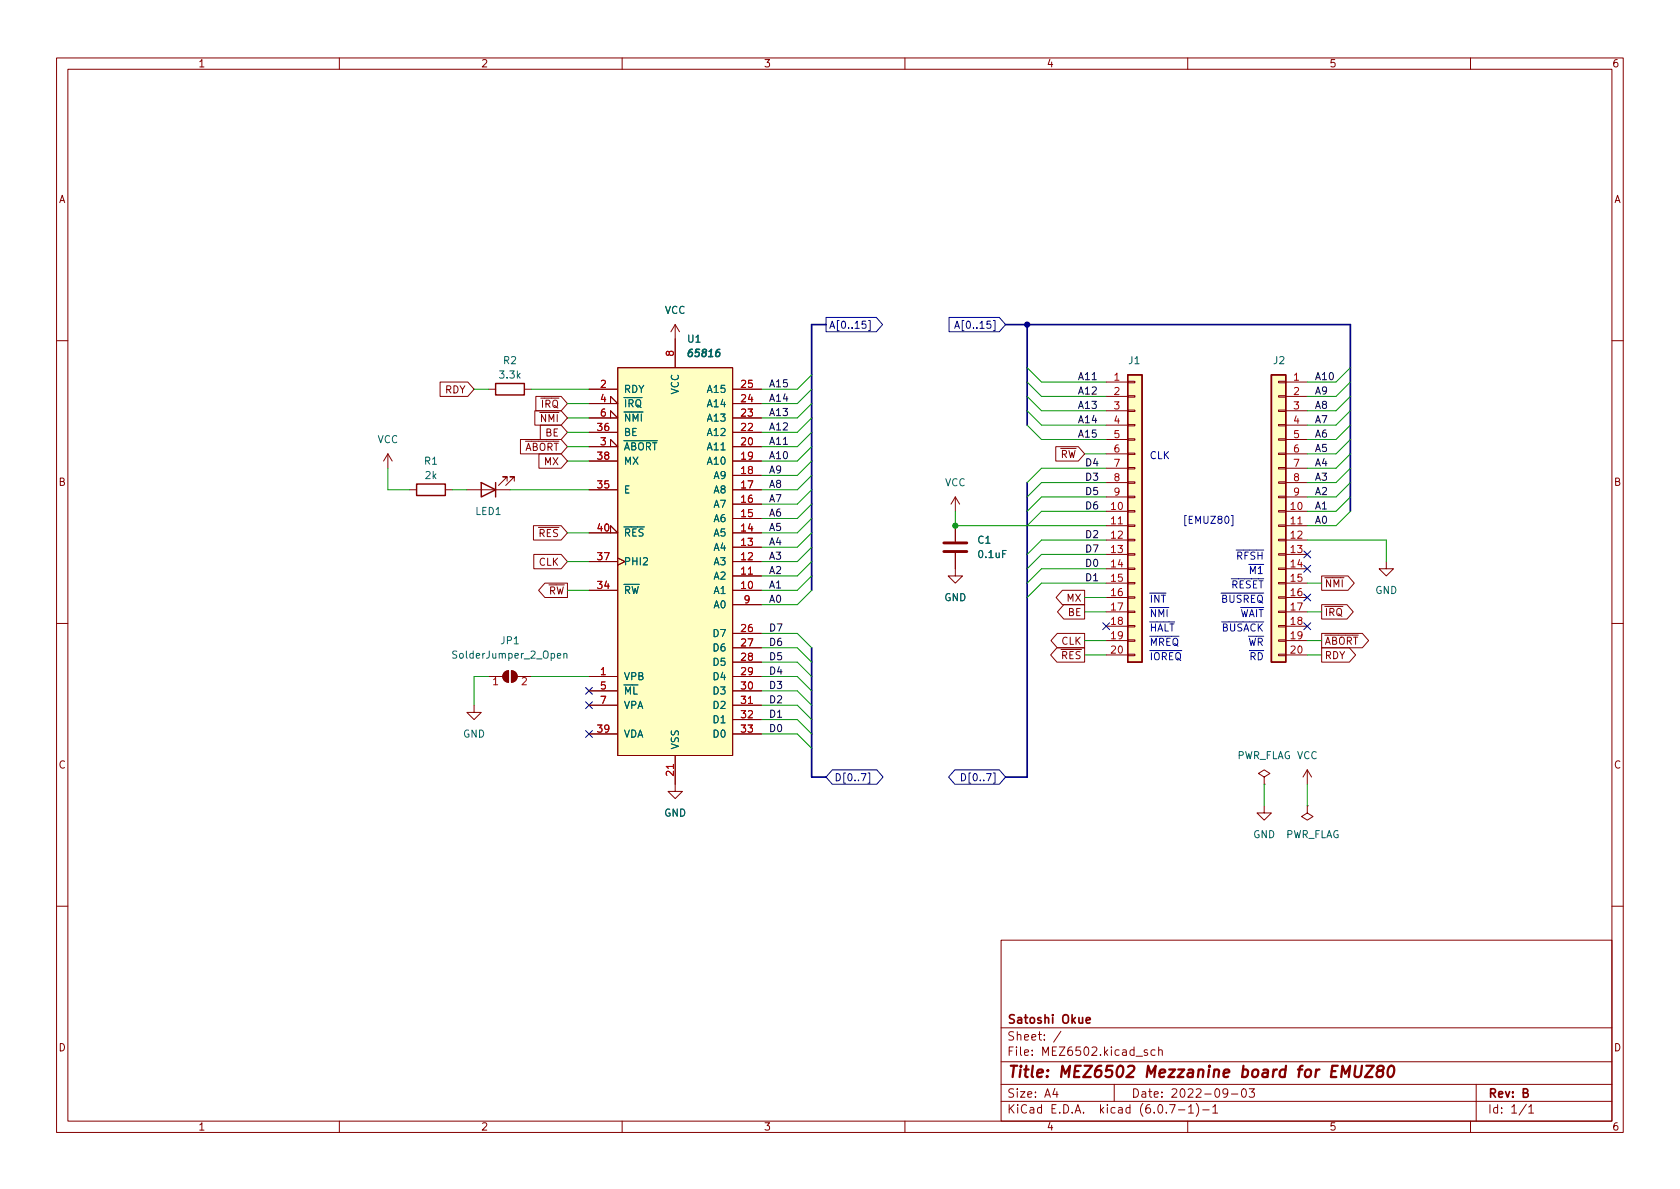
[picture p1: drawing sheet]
<svg xmlns="http://www.w3.org/2000/svg" width="297mm" height="210mm" viewBox="0 0 297 210" stroke-linecap="round" stroke-linejoin="round" font-family="sans-serif">
<g fill="none" stroke="#840000" stroke-width=".18">
<path d="M10 10.2h277v190.1h-277zM12 12.2h273v186.1h-273zM60 10.2v2M110 10.2v2M160 10.2v2M210 10.2v2M260 10.2v2M119.4 57.4l-.8 1.3M119.4 57.4v7.6M119.4 57.4l.7 1.3M10 60.2h2M77.8 67.6h4.9l1.1 1.2-1.1 1.3h-4.9z"/>
<path d="M86.4 68.8h1.2M92 77.7h7.2l1.1 1.3-1.1 1.3h-7.2zM92.7 68.8h1.3M94.6 72.6h4.6l1.1 1.3-1.1 1.3h-4.6zM94.7 70.1h4.5l1.1 1.3-1.1 1.2h-4.5zM95.5 75.2h3.7l1.1 1.2-1.1 1.3h-3.7zM96.5 73.3v1.3l-.8-1.3v1.3M97.1 74.6v-1.3l.4 .9 .4-.9v1.3M98.5 73.3v1.3M104.1 79h5.1l-1.3-1.3v1.3M104.1 71.4h5.1l-1.3-1.3v1.3M104.1 73.9h5.1l-1.3-1.3v1.3"/>
<path d="M104.1 68.8h5.1M104.1 76.4h5.1M109.2 65h20.3v68.6h-20.3zM129.5 68.8h5.1M129.5 79h5.1M129.5 76.4h5.1M129.5 73.9h5.1M129.5 71.4h5.1M186.7 79h4l1.1 1.3-1.1 1.2h-4zM195.6 67.6h3.8M195.6 70.1h3.8M195.6 72.6h3.8"/>
<path d="M195.6 75.2h3.8M195.6 77.7h3.8M199.4 77.6h1.3v.2h-1.3zM199.4 75.1h1.3v.2h-1.3zM199.4 72.5h1.3v.3h-1.3zM199.4 70h1.3v.2h-1.3zM199.4 67.4h1.3v.3h-1.3zM226.1 77.6h1.2v.2h-1.2zM226.1 75.1h1.2v.2h-1.2zM226.1 72.5h1.2v.3h-1.2zM226.1 70h1.2v.2h-1.2zM226.1 67.4h1.2v.3h-1.2z"/>
<path d="M227.3 67.6h3.8M227.3 70.1h3.8M227.3 72.6h3.8M227.3 75.2h3.8M227.3 77.7h3.8M285 60.2h2M68.6 80.3l-.8 1.2M68.6 80.3v2.5M68.6 80.3l.7 1.2M72.4 86.6h1.3M78.7 86.6h1.3M82.5 86.6h7.7"/>
<path d="M89.7 85.1v-.8h-.8h.8l-1.6 1.5M90.9 85.1v-.8h-.7h.7l-1.5 1.5M94.3 93h4.9l1.1 1.2-1.1 1.3h-4.9zM94.4 98h4.8l1.1 1.3-1.1 1.3h-4.8zM95.3 80.3h3.9l1.1 1.2-1.1 1.3h-3.9zM104.1 94.2h5.1l-1.3-1.2v1.2M104.1 86.6h5.1M104.1 99.3h5.1M104.1 81.5h5.1M109.2 98.7l1.3 .6-1.3 .6M129.5 86.6h5.1M129.5 99.3h5.1"/>
<path d="M129.5 96.8h5.1M129.5 94.2h5.1M129.5 91.7h5.1M129.5 89.1h5.1M129.5 84.1h5.1M129.5 81.5h5.1M168.9 97.8v4h1.3l-1.3 1.3-1.3-1.3h1.3M168.9 87.9v2.5M168.9 93v2.8M168.9 87.9l-.8 1.2M168.9 87.9l.8 1.2M195.6 90.4h3.8"/>
<path d="M195.6 93h3.8M195.6 95.5h3.8M195.6 98h3.8M195.6 80.3h3.8M195.6 82.8h3.8M195.6 85.3h3.8M195.6 87.9h3.8M199.4 97.9h1.3v.3h-1.3zM199.4 95.4h1.3v.2h-1.3zM199.4 92.8h1.3v.3h-1.3zM199.4 90.3h1.3v.2h-1.3zM199.4 87.8h1.3v.2h-1.3z"/>
<path d="M199.4 85.2h1.3v.3h-1.3zM199.4 82.7h1.3v.2h-1.3zM199.4 80.1h1.3v.3h-1.3zM226.1 97.9h1.2v.3h-1.2zM226.1 95.4h1.2v.2h-1.2zM226.1 92.8h1.2v.3h-1.2zM226.1 90.3h1.2v.2h-1.2zM226.1 87.8h1.2v.2h-1.2zM226.1 85.2h1.2v.3h-1.2zM226.1 82.7h1.2v.2h-1.2zM226.1 80.1h1.2v.3h-1.2zM227.3 90.4h3.8"/>
<path d="M227.3 93h3.8M227.3 95.5h3.8M227.3 98h3.8M227.3 80.3h3.8M227.3 82.8h3.8M227.3 85.3h3.8M227.3 87.9h3.8M245.1 99.3v1.3h1.3l-1.3 1.2-1.3-1.2h1.3M10 110.2h2M86.4 119.6h2.5M89.2 118.9l.7-.3v2a1.02 1.02 0 0 1-.9-.6 1.02 1.02 0 0 1 .2-1.1zM90.4 118.6a1.02 1.02 0 0 1 1 1 1.02 1.02 0 0 1-1 1z"/>
<path d="M91.4 119.6h2.6M96.3 103.1h4v2.6h-4l-1.1-1.3zM104.1 119.6h5.1M104.1 104.4h5.1M129.5 119.6h5.1M129.5 104.4h5.1M129.5 101.8h5.1M129.5 112h5.1M129.5 114.5h5.1M129.5 117.1h5.1M129.5 106.9h5.1M186.9 114.5h4.9v2.6h-4.9l-1.1-1.3z"/>
<path d="M186.9 112h4.9v2.5h-4.9l-1.1-1.2zM187.8 104.4h4v2.5h-4l-1.1-1.2zM188.1 106.9h3.7v2.6h-3.7l-1.1-1.3zM195.6 100.6h3.8M195.6 103.1h3.8M195.6 105.7h3.8M195.6 108.2h3.8M195.6 110.7h3.8M195.6 113.3h3.8M195.6 115.8h3.8M199.4 115.7h1.3v.2h-1.3zM199.4 113.2h1.3v.2h-1.3z"/>
<path d="M199.4 110.6h1.3v.3h-1.3zM199.4 108.1h1.3v.2h-1.3zM199.4 105.5h1.3v.3h-1.3zM199.4 103h1.3v.2h-1.3zM199.4 100.5h1.3v.2h-1.3zM226.1 115.7h1.2v.2h-1.2zM226.1 113.2h1.2v.2h-1.2zM226.1 110.6h1.2v.3h-1.2zM226.1 108.1h1.2v.2h-1.2zM226.1 105.5h1.2v.3h-1.2zM226.1 103h1.2v.2h-1.2zM226.1 100.5h1.2v.2h-1.2z"/>
<path d="M227.3 100.6h3.8M227.3 103.1h3.8M227.3 105.7h3.8M227.3 108.2h3.8M227.3 110.7h3.8M227.3 113.3h3.8M227.3 115.8h3.8M233.7 101.8h4.6l1.1 1.3-1.1 1.3h-4.6zM233.7 106.9h4.5l1.1 1.3-1.1 1.3h-4.5zM233.7 112h7.2l1.1 1.3-1.1 1.2h-7.2zM233.7 114.5h4.9l1.1 1.3-1.1 1.3h-4.9zM285 110.2h2"/>
<path d="M83.8 124.7v1.3h1.3l-1.3 1.2-1.3-1.2h1.3M104.1 122.2h5.1M104.1 124.7h5.1M104.1 129.8h5.1M119.4 133.6v6.3h1.2l-1.2 1.3-1.3-1.3h1.3M129.5 122.2h5.1M129.5 124.7h5.1M129.5 127.2h5.1M129.5 129.8h5.1M223.5 137.4l1-.6-1-.7-1 .7 1 .6v1.3M223.5 138.7h.1M231.1 136.1l-.7 1.3"/>
<path d="M231.1 136.1v2.6M231.1 136.1l.8 1.3M223.5 142.5v1.3h1.3l-1.3 1.2-1.3-1.2h1.3M231.1 142.5v1.3l1.1 .6-1.1 .6-1-.6 1-.6M231.1 142.5h.1M10 160.2h2M177 166.3h108v32h-108zM285 160.2h2M60 198.3v2M110 198.3v2M160 198.3v2M177 194.8h108"/>
<path d="M177 191.8h108M177 187.8h108M177 181.8h108M186.5 192.5l-.4 1h1M186.9 193v1M187.6 182.4l-1.3 1.9M197 191.8v3M202.9 185.7l-.4-.1-.2 .2 .1 .3 .5 .1v.4h-.6M204.2 185.7l-.4-.1-.3 .3v.4l.1 .3h.6M204.9 185.8l.2-.2 .3 .1 .1 .9M204.9 185.1v1.5M206.8 195.3h1l-.7 1.5"/>
<path d="M208.4 196.3h1.1M210 198.3v2M210.1 195.8l.5-.5v1.5M210.1 196.8h.9M211.5 195.1a1.72 1.72 0 0 1 0 2.3M212.6 196.3h1.2M214.4 195.8l.5-.5v1.5M214.4 196.8h.9M217.1 193.2l-.3 .3h-.3l-.3-.3 .2-.6 .4-.1 .2 .2a.99 .99 0 0 1-.4 1.3h-.2M217.7 193.5h1.2M219.7 192.6l.2-.1a.81 .81 0 0 1 .5 .7 .81 .81 0 0 1-.3 .8h-.1a.81 .81 0 0 1-.6-.6 .81 .81 0 0 1 .3-.8zM220.9 192.5h.9l-.5 .6 .4 .1v.7l-.2 .1h-.4l-.2-.1"/>
<path d="M260 198.3v2M261 191.8v6.5M269.9 195.3l-1.3 1.9M270.3 195.8l.4-.5v1.5M270.3 196.8h.9"/>
</g>
<path d="M237.1 190.5l.3-2 .5 1.4 .8-1.4-.2 2M239.7 188.5l-.2 1.6 .1 .3a.66 .66 0 0 0 1-.3l.2-1.6M241.6 188.5h1.3l-1.6 2h1.4M243.8 189.3l-.2-.2-.1-.3a.64 .64 0 0 1 1.1-.1l.1 .2a.66 .66 0 0 1-.9 .4 .65 .65 0 0 0-.3 1.1 .65 .65 0 0 0 .9-.1 .65 .65 0 0 0 0-.9l-.2-.1M245.6 188.7a.46 .46 0 0 1 .5-.2 .46 .46 0 0 1 .4 .3 1.15 1.15 0 0 1-.8 1.7l-.2-.1a1.54 1.54 0 0 1 .1-1.7z" fill="none" stroke="#840000" stroke-width=".4"/>
<path d="M192.1 180.4l.7-.1-.1-.3-.4-.1-.2 .2v.8h.6" fill="none" stroke="#840000" stroke-width=".3"/>
<path d="M166.9 97.5h4M166.9 96h4" fill="none" stroke="#840000" stroke-width=".51"/>
<path d="M87.6 67.8h5.1v2h-5.1zM199.4 66.3h2.5v50.8h-2.5zM224.8 66.3h2.5v50.8h-2.5zM73.7 85.6h5v2h-5zM85.1 85.3l2.5 1.3-2.5 1.3zM87.6 85.3v2.6" fill="none" stroke="#840000" stroke-width=".25"/>
<g fill="#840000" stroke="#840000" stroke-width=".18">
<path d="M89.2 118.9l.7-.3v2a1.02 1.02 0 0 1-.9-.6 1.02 1.02 0 0 1 .2-1.1z"/>
<path d="M90.4 118.6a1.02 1.02 0 0 1 1 1 1.02 1.02 0 0 1-1 1z"/>
</g>
<path d="M99.7 115.7l.2-.2 .3 .1v.8M99.7 115.5v.9" fill="none" stroke="#006464" stroke-width=".18"/>
<g fill="#ffffc2" stroke="#ffffc2" stroke-width=".18">
<path d="M109.2 65h20.3v68.6h-20.3z"/>
<path d="M199.4 66.3h2.5v50.8h-2.5z"/>
<path d="M224.8 66.3h2.5v50.8h-2.5z"/>
</g>
<g fill="none" stroke="#000084" stroke-width=".18">
<path d="M146 56.1h8.9l1.2 1.3-1.2 1.3h-8.9zM153.1 56.8h-.6l-.1 .6 .2-.1h.4l.1 .2v.4l-.2 .2-.5-.2M153.6 56.7h.3v1.8h-.3M167.8 56.1h8.9l1.1 1.3-1.1 1.3h-8.9zM168.8 58.1l.4-1.3 .4 1.3M168.9 57.7h.6M230.5 97.4l1.2 1.2M230.5 100l1.2 1.2M231.7 97.4l-1.2 1.2M231.7 100l-1.2 1.2M195 110.1l1.2 1.2M196.2 110.1l-1.2 1.2"/>
<path d="M230.5 105l1.2 1.3M230.5 110.1l1.2 1.2M231.7 105l-1.2 1.3M231.7 110.1l-1.2 1.2M103.5 121.6l1.2 1.2M103.5 124.1l1.2 1.2M103.5 129.2l1.2 1.2M104.7 121.6l-1.2 1.2M104.7 124.1l-1.2 1.2M104.7 129.2l-1.2 1.2M147.2 136.1h7.8l1.1 1.3-1.1 1.3h-7.8l-1.2-1.3zM153.5 136.7h.3v1.8h-.3"/>
<path d="M168.8 136.1h7.9l1.1 1.3-1.1 1.3h-7.9l-1.1-1.3zM170 136.8a.64 .64 0 0 1 .7 .6 .64 .64 0 0 1-.7 .7z"/>
</g>
<path d="M209.8 91.2h-.3v1.8h.3" fill="none" stroke="#0000c2" stroke-width=".18"/>
<path d="M146 57.4h-2.5v47M177.8 57.4h61v33M181.6 57.4v17.8M181.6 85.3v52.1h-3.8M143.5 114.5v22.9h2.5" fill="none" stroke="#000084" stroke-width=".3"/>
<g fill="none" stroke="#009600" stroke-width=".18">
<path d="M83.8 68.8h2.6M94 68.8h10.1M100.3 76.4h3.8M100.3 79h3.8M100.3 71.4h3.8M100.3 73.9h3.8M143.5 73.9l-2.5 2.5h-6.4M143.5 76.4l-2.5 2.6h-6.4M143.5 66.3l-2.5 2.5h-6.4M143.5 68.8l-2.5 2.6h-6.4M143.5 71.4l-2.5 2.5h-6.4M143.5 79l-2.5 2.5h-6.4"/>
<path d="M181.6 75.2l2.5 2.5h11.5M181.6 70.1l2.5 2.5h11.5M181.6 65l2.5 2.6h11.5M181.6 67.6l2.5 2.5h11.5M181.6 72.6l2.5 2.6h11.5M238.8 77.7l-2.6 2.6h-5.1M238.8 75.2l-2.6 2.5h-5.1M238.8 70.1l-2.6 2.5h-5.1M238.8 65l-2.6 2.6h-5.1M238.8 67.6l-2.6 2.5h-5.1M238.8 72.6l-2.6 2.6h-5.1M68.6 82.8v3.8h3.8"/>
<path d="M80 86.6h2.5M90.2 86.6h13.9M100.3 81.5h3.8M100.3 94.2h3.8M100.3 99.3h3.8M143.5 81.5l-2.5 2.6h-6.4M143.5 91.7l-2.5 2.5h-6.4M143.5 86.6l-2.5 2.5h-6.4M143.5 84.1l-2.5 2.5h-6.4M143.5 96.8l-2.5 2.5h-6.4M143.5 89.1l-2.5 2.6h-6.4M143.5 94.2l-2.5 2.6h-6.4"/>
<path d="M143.5 99.3l-2.5 2.5h-6.4M168.9 90.4v2.6h26.7M191.8 80.3h3.8M195.6 85.3h-11.5l-2.5 2.6M195.6 82.8h-11.5l-2.5 2.5M195.6 90.4h-11.5l-2.5 2.6M195.6 87.9h-11.5l-2.5 2.5M195.6 95.5h-11.5l-2.5 2.5M195.6 98h-11.5l-2.5 2.6M231.1 95.5h14v3.8M238.8 82.8l-2.6 2.5h-5.1M238.8 80.3l-2.6 2.5h-5.1"/>
<path d="M238.8 90.4l-2.6 2.6h-5.1M238.8 87.9l-2.6 2.5h-5.1M238.8 85.3l-2.6 2.6h-5.1M86.4 119.6h-2.6v5.1M94 119.6h10.1M100.3 104.4h3.8M134.6 119.6h6.4l2.5 2.6M134.6 114.5h6.4l2.5 2.6M134.6 117.1h6.4l2.5 2.5M134.6 112h6.4l2.5 2.5M143.5 101.8l-2.5 2.6h-6.4M143.5 104.4l-2.5 2.5h-6.4"/>
<path d="M191.8 108.2h3.8M191.8 113.3h3.8M191.8 115.8h3.8M191.8 105.7h3.8M195.6 103.1h-11.5l-2.5 2.6M195.6 100.6h-11.5l-2.5 2.5M231.1 103.1h2.6M231.1 108.2h2.6M231.1 113.3h2.6M231.1 115.8h2.6M134.6 129.8h6.4l2.5 2.5M134.6 124.7h6.4l2.5 2.5"/>
<path d="M134.6 127.2h6.4l2.5 2.6M134.6 122.2h6.4l2.5 2.5M223.5 138.7v3.8M231.1 138.7v3.8"/>
</g>
<circle cx="168.9" cy="93" r=".46" fill="#009600" stroke="#009600" stroke-width=".18"/>
<circle cx="181.6" cy="57.4" r=".46" fill="#000084" stroke="#000084" stroke-width=".18"/>
<text font-size="2.8" fill="#840000" x="178" y="190.6">Title: MEZ6502 Mezzanine board for EMUZ80</text>
<g font-size="2.1" fill="#840000">
<text x="178" y="184">Sheet: /</text>
<text x="178" y="181">Satoshi Okue</text>
<text x="178" y="186.7">File: MEZ6502.kicad_sch</text>
<text x="178" y="196.9">KiCad E.D.A. kicad (6.0.7-1)-1</text>
<text x="178" y="194.1">Size: A4</text>
<text x="200" y="194.1">Date: 2022-09-03</text>
<text x="263" y="194.1">Rev: B</text>
<text x="263" y="196.9">Id: 1/1</text>
</g>
<g font-size="1.8" fill="#840000">
<text x="35" y="11.9">1</text>
<text x="85" y="11.9">2</text>
<text x="135" y="11.9">3</text>
<text x="185" y="11.9">4</text>
<text x="235" y="11.9">5</text>
<text x="285" y="11.9">6</text>
<text x="10.3" y="35.9">A</text>
<text x="285.3" y="35.9">A</text>
<text x="78.7" y="69.6">RDY</text>
<text x="94.4" y="72.1">~{IRQ}</text>
<text x="96.4" y="77.2">BE</text>
<text x="91.2" y="79.7">~{ABORT}</text>
<text x="96.2" y="82.3">MX</text>
<text x="186" y="81">~{RW}</text>
<text x="10.3" y="85.9">B</text>
<text x="285.3" y="85.9">B</text>
<text x="93.9" y="95">~{RES}</text>
<text x="95.3" y="100">CLK</text>
<text x="95.5" y="105.1">~{RW}</text>
<text x="188.6" y="106.4">MX</text>
<text x="234.2" y="103.8">~{NMI}</text>
<text x="188.8" y="108.9">BE</text>
<text x="234.2" y="108.9">~{IRQ}</text>
<text x="186.3" y="116.5">~{RES}</text>
<text x="187.7" y="114">CLK</text>
<text x="234.2" y="114">~{ABORT}</text>
<text x="234.2" y="116.5">RDY</text>
<text x="10.3" y="135.9">C</text>
<text x="285.3" y="135.9">C</text>
<text x="10.3" y="185.9">D</text>
<text x="285.3" y="185.9">D</text>
<text x="35" y="199.9">1</text>
<text x="85" y="199.9">2</text>
<text x="135" y="199.9">3</text>
<text x="185" y="199.9">4</text>
<text x="235" y="199.9">5</text>
<text x="285" y="199.9">6</text>
</g>
<g font-size="1.8" fill="#006464">
<text x="117.5" y="55.5">VCC</text>
<text x="89" y="64.4">R2</text>
<text x="121.6" y="60.6">U1</text>
<text x="122.1" y="63.1">65816</text>
<text x="199.6" y="64.4">J1</text>
<text x="225.2" y="64.4">J2</text>
<text x="88.4" y="66.9">3.3k</text>
<text x="110.2" y="69.5">RDY</text>
<text x="120" y="69.8" transform="rotate(-90 120 69.8)">VCC</text>
<text x="125.3" y="69.5">A15</text>
<text x="110.2" y="77.1">BE</text>
<text x="110.2" y="72">~{IRQ}</text>
<text x="110.2" y="74.5">~{NMI}</text>
<text x="125.3" y="77.1">A12</text>
<text x="125.3" y="74.5">A13</text>
<text x="125.3" y="72">A14</text>
<text x="66.7" y="78.4">VCC</text>
<text x="75.1" y="82.2">R1</text>
<text x="110.2" y="79.6">~{ABORT}</text>
<text x="110.2" y="82.2">MX</text>
<text x="125.3" y="82.2">A10</text>
<text x="125.3" y="79.6">A11</text>
<text x="75.2" y="84.7">2k</text>
<text x="110.2" y="87.2">E</text>
<text x="126.3" y="89.8">A7</text>
<text x="126.3" y="87.2">A8</text>
<text x="126.3" y="84.7">A9</text>
<text x="167" y="86">VCC</text>
<text x="84.1" y="91.1">LED1</text>
<text x="110.2" y="94.9">~{RES}</text>
<text x="126.3" y="94.9">A5</text>
<text x="126.3" y="92.3">A6</text>
<text x="110.2" y="99.9">PHI2</text>
<text x="126.3" y="99.9">A3</text>
<text x="126.3" y="97.4">A4</text>
<text x="172.9" y="96.1">C1</text>
<text x="173.1" y="98.7">0.1uF</text>
<text x="110.2" y="105">~{RW}</text>
<text x="126.3" y="105">A1</text>
<text x="126.3" y="102.5">A2</text>
<text x="126.3" y="107.6">A0</text>
<text x="166.9" y="106.3">GND</text>
<text x="243.1" y="105">GND</text>
<text x="88.6" y="113.9">JP1</text>
<text x="126.3" y="112.6">D7</text>
<text x="80.5" y="116.5">SolderJumper_2_Open</text>
<text x="126.3" y="115.2">D6</text>
<text x="126.3" y="117.7">D5</text>
<text x="110.2" y="120.3">VPB</text>
<text x="110.2" y="122.8">~{ML}</text>
<text x="110.2" y="125.3">VPA</text>
<text x="126.3" y="120.3">D4</text>
<text x="126.3" y="122.8">D3</text>
<text x="126.3" y="125.3">D2</text>
<text x="81.9" y="130.4">GND</text>
<text x="110.2" y="130.4">VDA</text>
<text x="126.3" y="127.9">D1</text>
<text x="126.3" y="130.4">D0</text>
<text x="120" y="132.6" transform="rotate(-90 120 132.6)">VSS</text>
<text x="218.6" y="134.2">PWR_FLAG VCC</text>
<text x="117.4" y="144.4">GND</text>
<text x="221.6" y="148.2">GND</text>
<text x="227.2" y="148.2">PWR_FLAG</text>
</g>
<g font-size="1.8" fill="#000084">
<text x="146.5" y="58.1">A[0..15]</text>
<text x="170" y="58.1">A[0..15]</text>
<text x="147.5" y="138.1">D[0..7]</text>
<text x="171" y="138.1">D[0..7]</text>
</g>
<g font-size="1.8" fill="#a90000">
<text x="119.1" y="63" transform="rotate(-90 119.1 63)">8</text>
<text x="106.2" y="68.6">2</text>
<text x="106.2" y="71.1">4</text>
<text x="131.1" y="71.1">24</text>
<text x="131.1" y="68.6">25</text>
<text x="197" y="67.3">1</text>
<text x="197" y="69.8">2</text>
<text x="228.7" y="67.3">1</text>
<text x="228.7" y="69.8">2</text>
<text x="105.7" y="76.2">36</text>
<text x="106.2" y="73.7">6</text>
<text x="131.1" y="76.2">22</text>
<text x="131.1" y="73.7">23</text>
<text x="197" y="72.4">3</text>
<text x="197" y="74.9">4</text>
<text x="197" y="77.5">5</text>
<text x="228.7" y="72.4">3</text>
<text x="228.7" y="74.9">4</text>
<text x="228.7" y="77.5">5</text>
<text x="105.7" y="81.3">38</text>
<text x="106.2" y="78.7">3</text>
<text x="131.1" y="83.8">18</text>
<text x="131.1" y="81.3">19</text>
<text x="131.1" y="78.7">20</text>
<text x="197" y="80">6</text>
<text x="197" y="82.5">7</text>
<text x="228.7" y="80">6</text>
<text x="228.7" y="82.5">7</text>
<text x="105.7" y="86.4">35</text>
<text x="131.1" y="88.9">16</text>
<text x="131.1" y="86.4">17</text>
<text x="197" y="85.1">8</text>
<text x="197" y="87.6">9</text>
<text x="228.7" y="85.1">8</text>
<text x="228.7" y="87.6">9</text>
<text x="105.7" y="94">40</text>
<text x="131.1" y="94">14</text>
<text x="131.1" y="91.4">15</text>
<text x="196.5" y="90.2">10</text>
<text x="196.5" y="92.7">11</text>
<text x="196.5" y="95.2">12</text>
<text x="228.3" y="90.2">10</text>
<text x="228.3" y="92.7">11</text>
<text x="228.3" y="95.2">12</text>
<text x="105.7" y="99.1">37</text>
<text x="131.1" y="101.6">11</text>
<text x="131.1" y="99.1">12</text>
<text x="131.1" y="96.5">13</text>
<text x="196.5" y="97.8">13</text>
<text x="196.5" y="100.3">14</text>
<text x="228.3" y="97.8">13</text>
<text x="228.3" y="100.3">14</text>
<text x="105.7" y="104.1">34</text>
<text x="131.1" y="104.1">10</text>
<text x="131.6" y="106.7">9</text>
<text x="196.5" y="102.9">15</text>
<text x="196.5" y="105.4">16</text>
<text x="196.5" y="107.9">17</text>
<text x="228.3" y="102.9">15</text>
<text x="228.3" y="105.4">16</text>
<text x="228.3" y="107.9">17</text>
<text x="131.1" y="111.8">26</text>
<text x="196.5" y="110.5">18</text>
<text x="196.5" y="113">19</text>
<text x="228.3" y="110.5">18</text>
<text x="228.3" y="113">19</text>
<text x="106.2" y="119.4">1</text>
<text x="131.1" y="114.3">27</text>
<text x="131.1" y="116.8">28</text>
<text x="131.1" y="119.4">29</text>
<text x="196.5" y="115.6">20</text>
<text x="228.3" y="115.6">20</text>
<text x="87.1" y="121.2">1</text>
<text x="92.2" y="121.2">2</text>
<text x="106.2" y="121.9">5</text>
<text x="106.2" y="124.5">7</text>
<text x="131.1" y="121.9">30</text>
<text x="131.1" y="124.5">31</text>
<text x="105.7" y="129.5">39</text>
<text x="131.1" y="127">32</text>
<text x="131.1" y="129.5">33</text>
<text x="119.1" y="137.1" transform="rotate(-90 119.1 137.1)">21</text>
</g>
<g font-size="1.8" fill="#0f0f0f">
<text x="135.9" y="68.5">A15</text>
<text x="135.9" y="71">A14</text>
<text x="190.5" y="67.2">A11</text>
<text x="190.5" y="69.7">A12</text>
<text x="232.4" y="69.7">A9</text>
<text x="232.4" y="67.2">A10</text>
<text x="135.9" y="73.6">A13</text>
<text x="135.9" y="76.1">A12</text>
<text x="190.5" y="77.4">A15</text>
<text x="190.5" y="74.8">A14</text>
<text x="190.5" y="72.3">A13</text>
<text x="232.4" y="74.8">A7</text>
<text x="232.4" y="72.3">A8</text>
<text x="232.4" y="77.4">A6</text>
<text x="135.9" y="83.7">A9</text>
<text x="135.9" y="78.6">A11</text>
<text x="135.9" y="81.2">A10</text>
<text x="191.8" y="82.4">D4</text>
<text x="232.4" y="82.4">A4</text>
<text x="232.4" y="79.9">A5</text>
<text x="135.9" y="86.3">A8</text>
<text x="135.9" y="88.8">A7</text>
<text x="191.8" y="85">D3</text>
<text x="191.8" y="87.5">D5</text>
<text x="232.4" y="85">A3</text>
<text x="232.4" y="87.5">A2</text>
<text x="135.9" y="93.9">A5</text>
<text x="135.9" y="91.3">A6</text>
<text x="191.8" y="95.1">D2</text>
<text x="191.8" y="90.1">D6</text>
<text x="232.4" y="92.6">A0</text>
<text x="232.4" y="90.1">A1</text>
<text x="135.9" y="99">A3</text>
<text x="135.9" y="96.4">A4</text>
<text x="135.9" y="101.5">A2</text>
<text x="191.8" y="97.7">D7</text>
<text x="191.8" y="100.2">D0</text>
<text x="135.9" y="106.6">A0</text>
<text x="135.9" y="104">A1</text>
<text x="191.8" y="102.8">D1</text>
<text x="135.9" y="111.7">D7</text>
<text x="135.9" y="116.7">D5</text>
<text x="135.9" y="114.2">D6</text>
<text x="135.9" y="119.3">D4</text>
<text x="135.9" y="121.8">D3</text>
<text x="135.9" y="124.4">D2</text>
<text x="135.9" y="126.9">D1</text>
<text x="135.9" y="129.4">D0</text>
</g>
<g font-size="1.8" fill="#0000c2">
<text x="203.2" y="81.2">CLK</text>
<text x="210.3" y="92.6">[EMUZ80]</text>
<text x="217.3" y="99">~{RFSH}</text>
<text x="219.7" y="101.5">~{M1}</text>
<text x="203.2" y="106.6">~{INT}</text>
<text x="214.6" y="106.6">~{BUSREQ}</text>
<text x="216.2" y="104">~{RESET}</text>
<text x="203.2" y="109.1">~{NMI}</text>
<text x="203.2" y="111.7">~{HALT}</text>
<text x="214.6" y="111.7">~{BUSACK}</text>
<text x="217.6" y="109.1">~{WAIT}</text>
<text x="203.2" y="116.7">~{IOREQ}</text>
<text x="203.2" y="114.2">~{MREQ}</text>
<text x="219.2" y="114.2">~{WR}</text>
<text x="219.6" y="116.7">~{RD}</text>
</g>
</svg>
